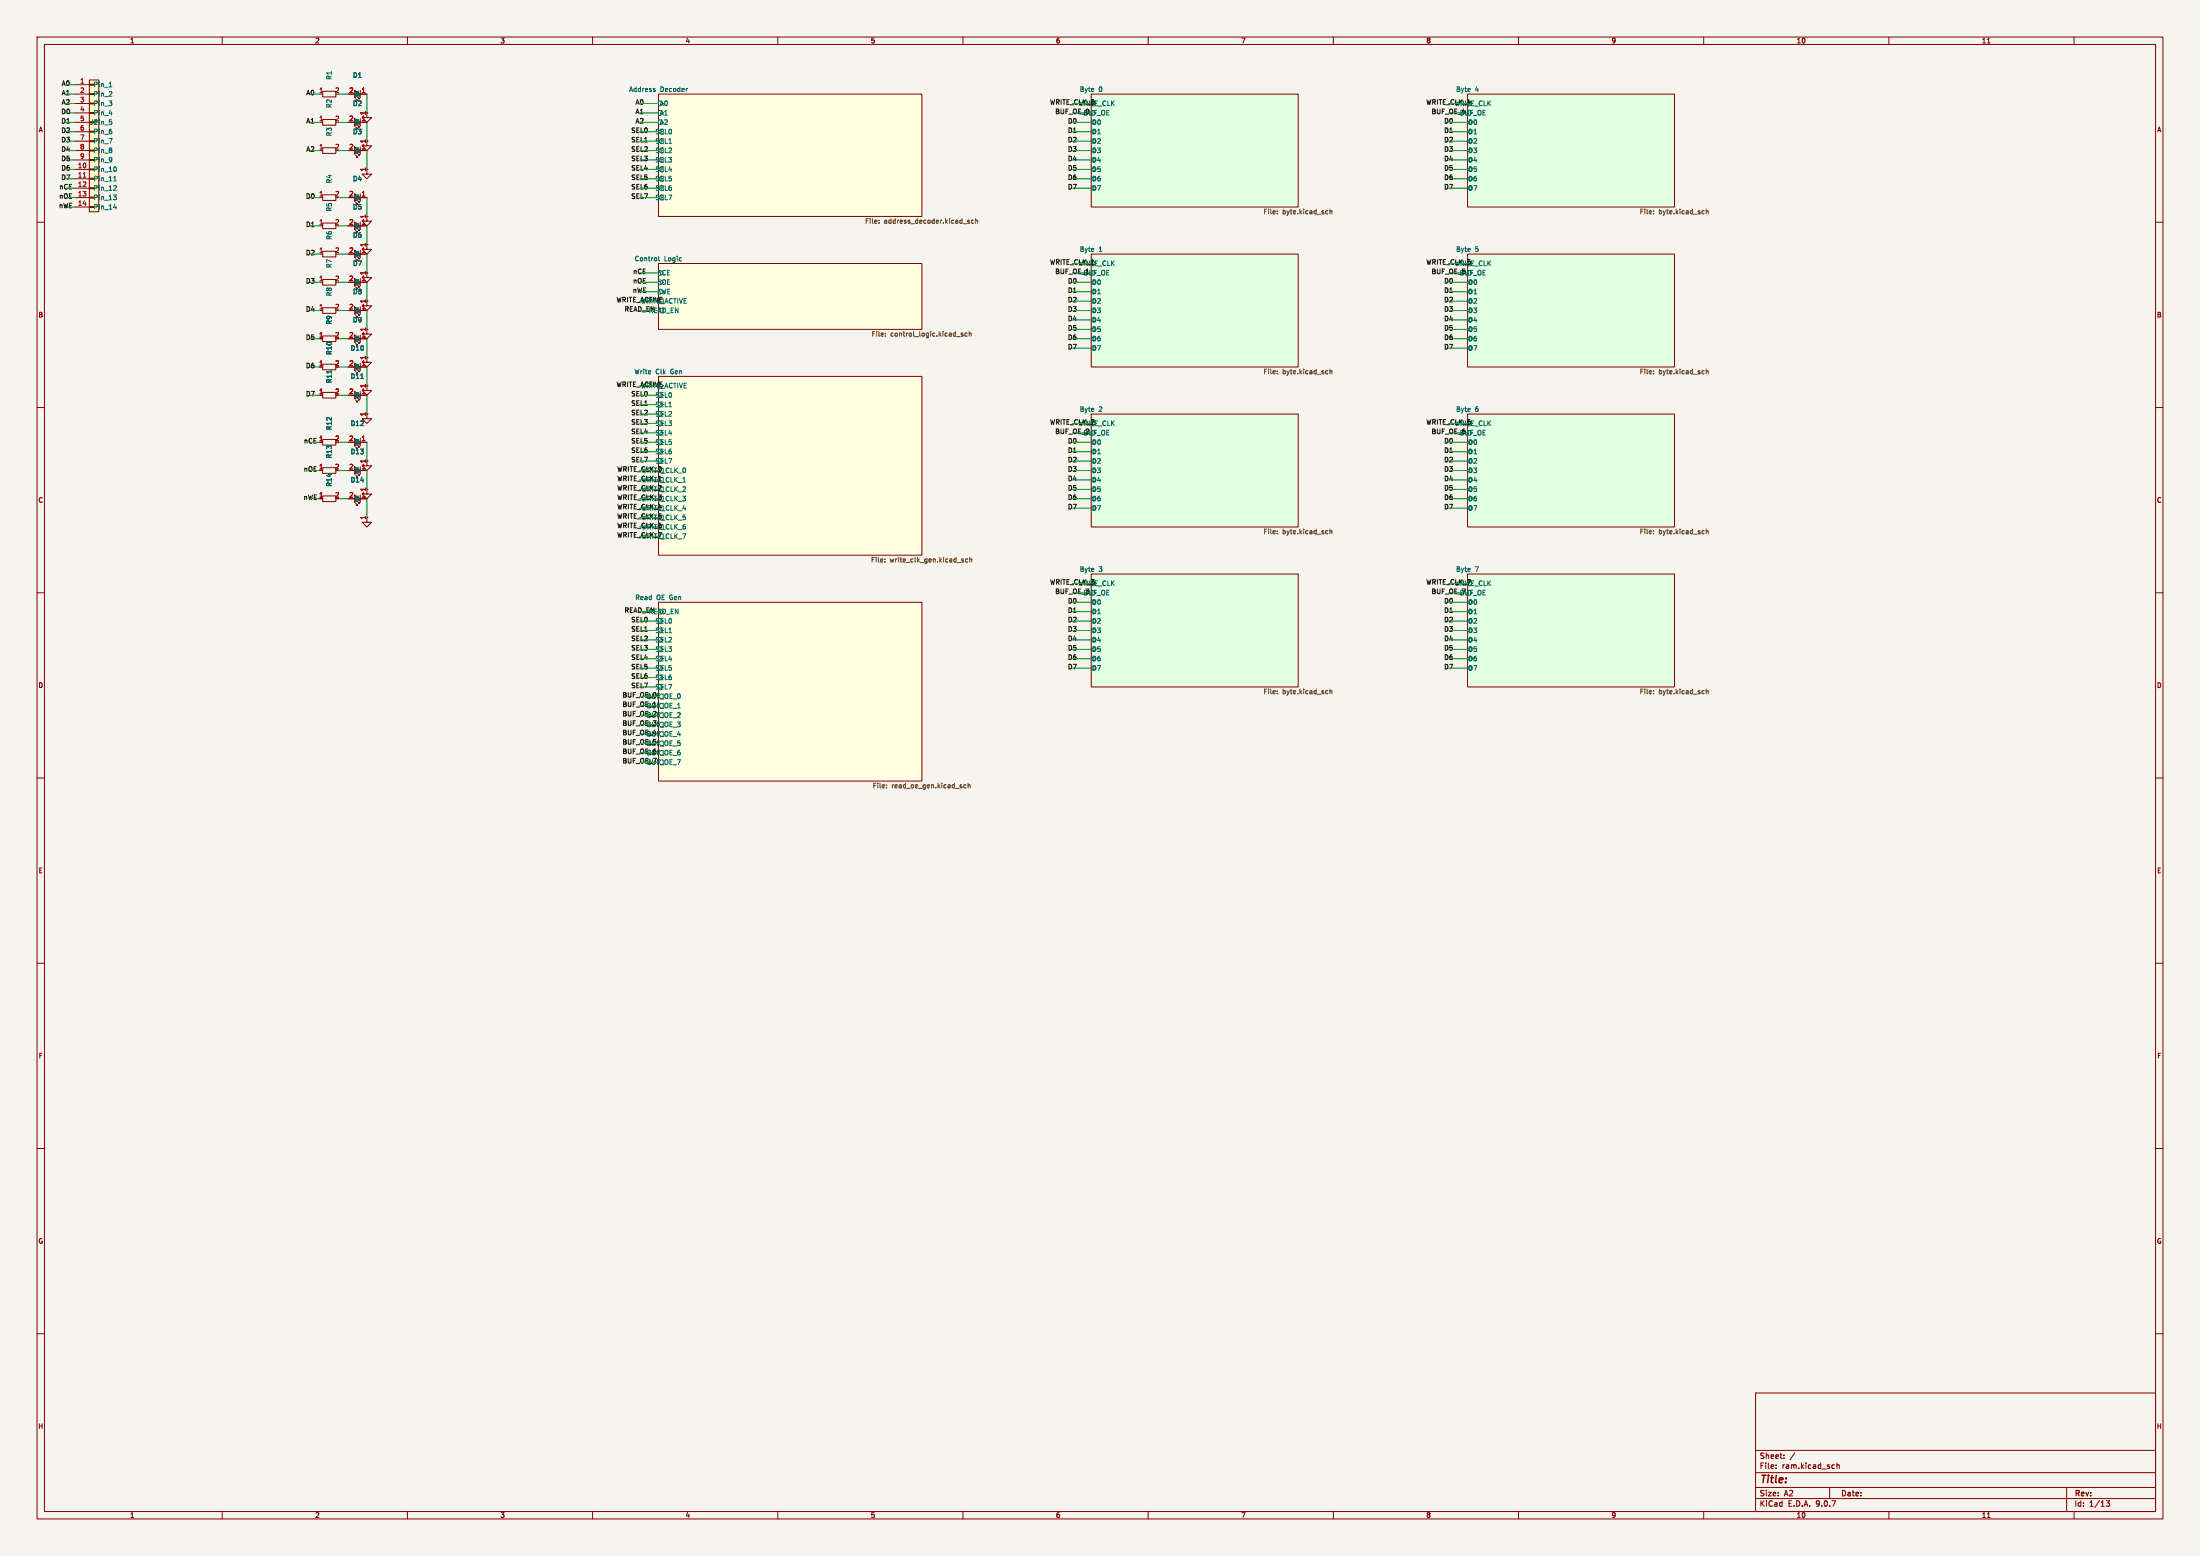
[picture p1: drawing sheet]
<svg xmlns="http://www.w3.org/2000/svg" width="594mm" height="420mm" viewBox="0 0 594 420" stroke-linecap="round" stroke-linejoin="round" font-family="sans-serif">
<path d="M0 0h594v420h-594z" fill="#f5f4ef" stroke="#f5f4ef" stroke-width=".27"/>
<g fill="none" stroke="#840000" stroke-width=".27">
<path d="M10 10h574v400h-574zM12 12h570v396h-570zM60 10v2M110 10v2M160 10v2M210 10v2M260 10v2M310 10v2M360 10v2M410 10v2M460 10v2M510 10v2"/>
<path d="M536.6 11.6h.7M560 10v2M177.8 25.4h71.1v33h-71.1zM294.6 25.4h55.9v30.5h-55.9zM396.2 25.4h55.9v30.5h-55.9zM10 60h2M177.8 71.1h71.1v17.8h-71.1zM294.6 68.6h55.9v30.5h-55.9zM396.2 68.6h55.9v30.5h-55.9zM582 60h2M94 91.4h1.8M96 92.7l.5 .5h-.2h.2v-.2"/>
<path d="M97.3 91.4h1.8M10 110h2M177.8 101.6h71.1v48.3h-71.1zM294.6 111.8h55.9v30.4h-55.9zM396.2 111.8h55.9v30.4h-55.9zM582 110h2M294.6 154.9h55.9v30.5h-55.9zM396.2 154.9h55.9v30.5h-55.9zM10 160h2M177.8 162.6h71.1v48.2h-71.1zM582 160h2M10 210h2"/>
<path d="M582 210h2M10 260h2M582 260h2M10 310h2M582 310h2M10 360h2M474 376h108v32h-108zM582 360h2M474 397.5h108M474 391.5h108M479.5 396.2v.2M479.5 395.4v.2"/>
<path d="M481.7 393.5v.2M481.7 392.7v.2M484.6 392.1l-1.3 1.9M494.9 395.4h.4M495.3 396.3l-.4 .1M496 395.5l.5-.1 .1 1M496 394.9v1.5M60 408v2M110 408v2M160 408v2M210 408v2M260 408v2"/>
<path d="M310 408v2M360 408v2M410 408v2M460 408v2M474 404.5h108M474 401.5h108M494 401.5v3M510 408v2M536.6 409.6h.7M558 401.5v6.5M560 408v2M568.7 405.1h.9l-.5 .5 .4 .2v.6l-.8 .1"/>
</g>
<g fill="#e1ffe1" stroke="#e1ffe1" stroke-width=".27">
<path d="M396.2 25.4h55.9v30.5h-55.9z"/>
<path d="M396.2 154.9h55.9v30.5h-55.9z"/>
<path d="M396.2 111.8h55.9v30.4h-55.9z"/>
<path d="M294.6 111.8h55.9v30.4h-55.9z"/>
<path d="M294.6 25.4h55.9v30.5h-55.9z"/>
<path d="M294.6 68.6h55.9v30.5h-55.9z"/>
<path d="M396.2 68.6h55.9v30.5h-55.9z"/>
<path d="M294.6 154.9h55.9v30.5h-55.9z"/>
</g>
<g fill="#ffffe1" stroke="#ffffe1" stroke-width=".27">
<path d="M177.8 162.6h71.1v48.2h-71.1z"/>
<path d="M177.8 71.1h71.1v17.8h-71.1z"/>
<path d="M177.8 101.6h71.1v48.3h-71.1z"/>
<path d="M177.8 25.4h71.1v33h-71.1z"/>
</g>
<g fill="none" stroke="#725600" stroke-width=".27">
<path d="M237.3 59.5v.1M261.7 59.5l-.4 .1 .4 .3v.3h-.4M262.9 59.5l-.4-.1-.2 .3 .1 .5h.5M263.4 59.5h.5l.1 .8M263.4 59v1.3M344.9 56.9v.2M344.9 57.6v.1M358.4 56.9h.1M358.5 57.7h-.1M359.1 57l.5-.1v.8M359.1 56.5v1.2M446.5 57.6v.1"/>
<path d="M446.5 56.9v.2M460 56.9h.1M460.1 57.7h-.1M460.7 56.5v1.2M460.7 57l.5-.1v.8M237.3 60.1v.2M239.1 90.6v.1M239.1 90v.1M258.3 90.9h1M259.5 90.1l.5 .4-.1 .2h-.4M259.5 90.1h.1M260 90l-.5 .1"/>
<path d="M261.1 90l-.3-.1-.3 .2 .2 .6h.4M261.7 90h.5v.7M261.7 89.5v1.2M359.1 99.6v1.3M460.7 99.6v1.3M344.9 100.1v.1M344.9 100.8v.1M358.4 100.1h.1M358.5 100.8l-.1 .1M359.1 100.2l.5-.1v.8M446.5 100.1v.1M446.5 100.8v.1"/>
<path d="M460 100.1h.1M460.1 100.8l-.1 .1M460.7 100.2l.5-.1v.8M238.9 151.6v.1M238.9 150.9v.1M259.8 151.3l.4 .2-.4 .2M259.8 150.9h.3M261.3 150.9h-.4l-.2 .2 .1 .5h.5M261.8 151l.5-.1 .1 .8M261.8 150.4v1.3M344.9 144v.1M344.9 143.3v.1"/>
<path d="M358.4 143.2l.1 .1M358.5 144l-.1 .1M359.1 143.4l.5-.1v.8M359.1 142.8v1.3M446.5 143.3v.1M446.5 144v.1M460 143.2l.1 .1M460.1 144l-.1 .1M460.7 142.8v1.3M460.7 143.4l.5-.1v.8M344.9 186.5v.1M344.9 187.1v.2"/>
<path d="M358.4 186.4l.1 .1M358.5 187.2l-.1 .1M359.1 186.5h.5v.8M359.1 186v1.3M446.5 186.5v.1M446.5 187.1v.2M460 186.4l.1 .1M460.1 187.2l-.1 .1M460.7 186v1.3M460.7 186.5h.5v.8M239.4 212.5v.2M239.4 211.9v.1"/>
<path d="M260.8 211.9l-.3-.1-.3 .3 .1 .5h.5M261.4 211.9h.5v.8M261.4 211.4v1.3"/>
</g>
<path d="M176.7 24.3l.2 .2-.2 .2M176.7 23.9h.2M185.5 23.9h.1M177.9 69.2v1l.2 .2" fill="none" stroke="#006464" stroke-width=".27"/>
<path d="M24.1 21.6h2.6v35.6h-2.6z" fill="#ffffc2"/>
<g fill="none" stroke="#840000" stroke-width=".27">
<path d="M20.3 22.9h3.8M20.3 25.4h3.8M20.3 27.9h3.8M20.3 30.5h3.8M20.3 33h3.8M20.3 35.6h3.8M20.3 38.1h3.8M24.1 21.6h2.6v35.6h-2.6zM24.1 22.7h1.3v.3h-1.3zM24.1 25.3h1.3v.2h-1.3zM24.1 27.8h1.3v.3h-1.3zM24.1 30.4h1.3v.2h-1.3z"/>
<path d="M24.1 35.4h1.3v.3h-1.3zM24.1 38h1.3v.2h-1.3zM87.1 39.9h3.6v1.5h-3.6zM87.1 24.6h3.6v1.6h-3.6zM87.1 32.3h3.6v1.5h-3.6zM94 25.4h1.8M94 33h1.8M96 26.7l.5 .5h-.2h.2v-.3M96 34.3l.5 .5h-.2h.2v-.3M97.3 25.4h1.8M97.3 33h1.8M99.1 38.1v1.3h1.2l-1.2 1.2-1.3-1.2h1.3"/>
<path d="M99.1 30.5v1.3h1.2l-1.2 1.2-1.3-1.2h1.3M20.3 40.6h3.8M20.3 43.2h3.8M20.3 45.7h3.8M20.3 48.3h3.8M20.3 50.8h3.8M20.3 53.3h3.8M20.3 55.9h3.8M24.1 40.5h1.3v.3h-1.3zM24.1 43.1h1.3v.2h-1.3zM24.1 45.6h1.3v.2h-1.3zM24.1 48.1h1.3v.3h-1.3z"/>
<path d="M24.1 50.7h1.3v.2h-1.3zM24.1 53.2h1.3v.3h-1.3zM24.1 55.8h1.3v.2h-1.3zM87.1 52.6h3.6v1.5h-3.6zM94 40.6h1.8M94 53.3h1.8M96 41.9l.5 .5h-.2h.2v-.2M96 54.6l.5 .5h-.2h.2v-.2M97.3 40.6h1.8M97.3 53.3h1.8M99.1 45.7v1.3h1.2l-1.2 1.3-1.3-1.3h1.3M99.1 58.4v1.3h1.2l-1.2 1.3-1.3-1.3h1.3"/>
<path d="M87.1 60.2h3.6v1.5h-3.6zM87.1 67.8h3.6v1.5h-3.6zM87.1 75.4h3.6v1.6h-3.6zM94 61h1.8M94 68.6h1.8M94 76.2h1.8M96 62.2l.5 .5h-.2h.2v-.2M96 69.9l.5 .5h-.2h.2v-.3M96 77.5l.5 .5h-.2h.2v-.3M97.3 61h1.8M97.3 68.6h1.8M97.3 76.2h1.8"/>
<path d="M99.1 73.7v1.2h1.2l-1.2 1.3-1.3-1.3h1.3M99.1 66v1.3h1.2l-1.2 1.3-1.3-1.3h1.3M87.1 83.1h3.6v1.5h-3.6zM87.1 90.7h3.6v1.5h-3.6zM87.1 98.3h3.6v1.5h-3.6zM94 83.8h1.8M94 99.1h1.8M94 91.4h1.8M96 85.1l.5 .5h-.2h.2v-.3M97.3 83.8h1.8M97.3 99.1h1.8M97.3 91.4h1.8"/>
<path d="M99.1 81.3v1.3h1.2l-1.2 1.2-1.3-1.2h1.3M99.1 88.9v1.3h1.2l-1.2 1.2-1.3-1.2h1.3M99.1 96.5v1.3h1.2l-1.2 1.3-1.3-1.3h1.3M87.1 105.9h3.6v1.5h-3.6zM87.1 118.6h3.6v1.5h-3.6zM94 106.7h1.8M94 119.4h1.8M96 108l.5 .5h-.2h.2v-.3M96 100.3l.5 .5h-.2h.2v-.2M97.3 106.7h1.8M97.3 119.4h1.8M99.1 104.1v1.3h1.2l-1.2 1.3-1.3-1.3h1.3"/>
<path d="M99.1 111.8v1.2h1.2l-1.2 1.3-1.3-1.3h1.3M87.1 126.2h3.6v1.6h-3.6zM87.1 133.9h3.6v1.5h-3.6zM94 127h1.8M94 134.6h1.8M96 120.7l.5 .5h-.2h.2v-.3M96 128.3l.5 .5h-.2h.2v-.3M96 135.9l.5 .5h-.2h.2v-.3M97.3 127h1.8M97.3 134.6h1.8M99.1 124.5v1.2h1.2l-1.2 1.3-1.3-1.3h1.3M99.1 132.1v1.3h1.2l-1.2 1.2-1.3-1.2h1.3"/>
<path d="M99.1 139.7v1.3h1.2l-1.2 1.2-1.3-1.2h1.3"/>
</g>
<g fill="none" stroke="#006464" stroke-width=".27">
<path d="M29.4 26h.8M29.4 37.4h.9l-.6 1.3M29.5 23.4h.7M29.5 30.6h.8M30.1 24.8v.5M30.6 52.6h.8l-.4 .5M30.7 48.8h.7M30.7 56h.8M30.8 47.9l.3-.3v1.2M31.1 45a.79 .79 0 0 1 0 1.3M31.2 50.1l.2 .3v.3l-.8 .7h.8M31.2 53.1l.2 .3-.2 .5"/>
<path d="M31.3 55.6v.9M89.5 100v.7M97.4 102.2h.7"/>
</g>
<path d="M22.5 47.8h.7" fill="none" stroke="#a90000" stroke-width=".27"/>
<g fill="none" stroke="#009600" stroke-width=".27">
<path d="M17.8 30.5h2.5M17.8 33h2.5M17.8 35.6h2.5M17.8 38.1h2.5M17.8 25.4h2.5M17.8 22.9h2.5M17.8 27.9h2.5M83.8 33h2.6M83.8 25.4h2.6M91.4 33h2.6M91.4 25.4h2.6M99.1 25.4v5.1"/>
<path d="M99.1 33v5.1M172.7 30.5h5.1M172.7 33h5.1M172.7 35.6h5.1M172.7 38.1h5.1M172.7 27.9h5.1M289.6 30.5h5M289.6 33h5M289.6 35.6h5M289.6 38.1h5M289.6 27.9h5M391.2 30.5h5"/>
<path d="M391.2 33h5M391.2 35.6h5M391.2 38.1h5M391.2 27.9h5M17.8 40.6h2.5M17.8 48.3h2.5M17.8 50.8h2.5M17.8 53.3h2.5M17.8 55.9h2.5M17.8 43.2h2.5M17.8 45.7h2.5M83.8 40.6h2.6"/>
<path d="M83.8 53.3h2.6M91.4 40.6h2.6M91.4 53.3h2.6M99.1 40.6v5.1M99.1 53.3v5.1M172.7 40.6h5.1M172.7 48.3h5.1M172.7 50.8h5.1M172.7 53.3h5.1M172.7 43.2h5.1M172.7 45.7h5.1M289.6 40.6h5"/>
<path d="M289.6 48.3h5M289.6 50.8h5M289.6 43.2h5M289.6 45.7h5M391.2 40.6h5M391.2 48.3h5M391.2 50.8h5M391.2 43.2h5M391.2 45.7h5M83.8 76.2h2.6M83.8 61h2.6M83.8 68.6h2.6"/>
<path d="M91.4 76.2h2.6M91.4 61h2.6M91.4 68.6h2.6M99.1 61v5M99.1 68.6v5.1M99.1 76.2v5.1M172.7 76.2h5.1M172.7 73.7h5.1M172.7 78.7h5.1M289.6 76.2h5M289.6 73.7h5M289.6 78.7h5"/>
<path d="M289.6 71.1h5M391.2 76.2h5M391.2 73.7h5M391.2 78.7h5M391.2 71.1h5M83.8 99.1h2.6M83.8 91.4h2.6M83.8 83.8h2.6M91.4 99.1h2.6M91.4 91.4h2.6M91.4 83.8h2.6M99.1 83.8v5.1"/>
<path d="M99.1 91.4v5.1M99.1 99.1v5M172.7 83.8h5.1M172.7 81.3h5.1M289.6 91.4h5M289.6 83.8h5M289.6 81.3h5M289.6 86.4h5M289.6 88.9h5M289.6 94h5M391.2 91.4h5M391.2 83.8h5"/>
<path d="M391.2 81.3h5M391.2 86.4h5M391.2 88.9h5M391.2 94h5M83.8 106.7h2.6M83.8 119.4h2.6M91.4 106.7h2.6M91.4 119.4h2.6M99.1 106.7v5.1M99.1 119.4v5.1M172.7 106.7h5.1M172.7 119.4h5.1"/>
<path d="M172.7 104.1h5.1M172.7 109.2h5.1M172.7 116.8h5.1M172.7 111.8h5.1M172.7 114.3h5.1M289.6 119.4h5M289.6 116.8h5M289.6 114.3h5M391.2 119.4h5M391.2 116.8h5M391.2 114.3h5M83.8 127h2.6"/>
<path d="M83.8 134.6h2.6M91.4 127h2.6M91.4 134.6h2.6M99.1 127v5.1M99.1 134.6v5.1M172.7 127h5.1M172.7 134.6h5.1M172.7 121.9h5.1M172.7 132.1h5.1M172.7 137.2h5.1M172.7 139.7h5.1M172.7 124.5h5.1"/>
<path d="M172.7 129.5h5.1M289.6 127h5M289.6 134.6h5M289.6 121.9h5M289.6 132.1h5M289.6 137.2h5M289.6 124.5h5M289.6 129.5h5M391.2 127h5M391.2 134.6h5M391.2 121.9h5M391.2 132.1h5"/>
<path d="M391.2 137.2h5M391.2 124.5h5M391.2 129.5h5M172.7 142.2h5.1M172.7 144.8h5.1M289.6 157.5h5M391.2 157.5h5M172.7 177.8h5.1M172.7 165.1h5.1M172.7 170.2h5.1M172.7 172.7h5.1M172.7 175.3h5.1"/>
<path d="M172.7 167.6h5.1M289.6 160h5M289.6 177.8h5M289.6 165.1h5M289.6 170.2h5M289.6 172.7h5M289.6 175.3h5M289.6 167.6h5M289.6 162.6h5M391.2 160h5M391.2 177.8h5M391.2 165.1h5"/>
<path d="M391.2 170.2h5M391.2 172.7h5M391.2 175.3h5M391.2 167.6h5M391.2 162.6h5M172.7 180.3h5.1M172.7 182.9h5.1M172.7 190.5h5.1M172.7 193h5.1M172.7 195.6h5.1M172.7 198.1h5.1M172.7 185.4h5.1"/>
<path d="M172.7 188h5.1M289.6 180.3h5M391.2 180.3h5M172.7 200.7h5.1M172.7 203.2h5.1M172.7 205.7h5.1"/>
</g>
<text font-size="2.8" fill="#840000" x="475" y="400.9">Title:</text>
<g font-size="2.1" fill="#840000">
<text x="475" y="394">Sheet:</text>
<text x="475" y="396.7">File:</text>
<text x="481.1" y="396.7">ram.kicad_sch</text>
<text x="475" y="406.9">KiCad</text>
<text x="475" y="404.1">Size:</text>
<text x="481.7" y="404.1">A2</text>
<text x="482.7" y="406.9">E.D.A.</text>
<text x="490.3" y="406.9">9.0.7</text>
<text x="497" y="404.1">Date:</text>
<text x="560" y="404.3">Rev:</text>
<text x="560" y="406.9">Id:</text>
<text x="564.1" y="406.9">1/13</text>
</g>
<g font-size="1.8" fill="#840000">
<text x="35" y="11.9">1</text>
<text x="85" y="11.9">2</text>
<text x="135" y="11.9">3</text>
<text x="185" y="11.9">4</text>
<text x="235" y="11.9">5</text>
<text x="285" y="11.9">6</text>
<text x="335" y="11.9">7</text>
<text x="385" y="11.9">8</text>
<text x="435" y="11.9">9</text>
<text x="485" y="11.9">10</text>
<text x="535" y="11.9">11</text>
<text x="10.3" y="35.9">A</text>
<text x="582.3" y="35.9">A</text>
<text x="10.3" y="85.9">B</text>
<text x="582.3" y="85.9">B</text>
<text x="10.3" y="135.9">C</text>
<text x="582.3" y="135.9">C</text>
<text x="10.3" y="185.9">D</text>
<text x="582.3" y="185.9">D</text>
<text x="10.3" y="235.9">E</text>
<text x="582.3" y="235.9">E</text>
<text x="10.3" y="285.9">F</text>
<text x="582.3" y="285.9">F</text>
<text x="10.3" y="335.9">G</text>
<text x="582.3" y="335.9">G</text>
<text x="10.2" y="385.9">H</text>
<text x="582.2" y="385.9">H</text>
<text x="35" y="409.9">1</text>
<text x="85" y="409.9">2</text>
<text x="135" y="409.9">3</text>
<text x="185" y="409.9">4</text>
<text x="235" y="409.9">5</text>
<text x="285" y="409.9">6</text>
<text x="335" y="409.9">7</text>
<text x="385" y="409.9">8</text>
<text x="435" y="409.9">9</text>
<text x="485" y="409.9">10</text>
<text x="535" y="409.9">11</text>
</g>
<g font-size="1.8" fill="#0f0f0f">
<text x="16.5" y="23.4">A0</text>
<text x="16.5" y="28.5">A2</text>
<text x="16.5" y="25.9">A1</text>
<text x="82.6" y="25.9">A0</text>
<text x="171.5" y="28.5">A0</text>
<text x="283.4" y="28.5">WRITE_CLK_0</text>
<text x="291" y="28.8">WRITE_CLK</text>
<text x="385" y="28.5">WRITE_CLK_4</text>
<text x="392.6" y="28.8">WRITE_CLK</text>
<text x="16.4" y="31">D0</text>
<text x="16.4" y="33.5">D1</text>
<text x="82.6" y="33.5">A1</text>
<text x="171.5" y="33.5">A2</text>
<text x="171.5" y="31">A1</text>
<text x="284.8" y="31">BUF_OE_0</text>
<text x="288.2" y="33.5">D0</text>
<text x="292.4" y="31.3">BUF_OE</text>
<text x="386.4" y="31">BUF_OE_4</text>
<text x="389.8" y="33.5">D0</text>
<text x="394" y="31.3">BUF_OE</text>
<text x="16.4" y="36.1">D2</text>
<text x="16.4" y="38.6">D3</text>
<text x="16.4" y="41.2">D4</text>
<text x="82.6" y="41.2">A2</text>
<text x="170.3" y="36.1">SEL0</text>
<text x="170.3" y="38.6">SEL1</text>
<text x="170.3" y="41.2">SEL2</text>
<text x="288.2" y="36.1">D1</text>
<text x="288.2" y="38.6">D2</text>
<text x="288.2" y="41.2">D3</text>
<text x="389.8" y="36.1">D1</text>
<text x="389.8" y="38.6">D2</text>
<text x="389.8" y="41.2">D3</text>
<text x="16.4" y="43.7">D5</text>
<text x="16.4" y="46.2">D6</text>
<text x="170.3" y="43.7">SEL3</text>
<text x="170.3" y="46.2">SEL4</text>
<text x="288.2" y="43.7">D4</text>
<text x="288.2" y="46.2">D5</text>
<text x="389.8" y="43.7">D4</text>
<text x="389.8" y="46.2">D5</text>
<text x="15.9" y="53.9">nOE</text>
<text x="15.9" y="51.3">nCE</text>
<text x="16.4" y="48.8">D7</text>
<text x="82.5" y="53.9">D0</text>
<text x="170.3" y="48.8">SEL5</text>
<text x="170.3" y="51.3">SEL6</text>
<text x="170.3" y="53.9">SEL7</text>
<text x="288.2" y="48.8">D6</text>
<text x="288.2" y="51.3">D7</text>
<text x="389.8" y="48.8">D6</text>
<text x="389.8" y="51.3">D7</text>
<text x="15.8" y="56.4">nWE</text>
<text x="82.5" y="61.5">D1</text>
<text x="82.5" y="69.1">D2</text>
<text x="283.4" y="71.6">WRITE_CLK_1</text>
<text x="291" y="72">WRITE_CLK</text>
<text x="385" y="71.6">WRITE_CLK_5</text>
<text x="392.6" y="72">WRITE_CLK</text>
<text x="82.5" y="76.7">D3</text>
<text x="170.8" y="76.7">nOE</text>
<text x="170.8" y="74.2">nCE</text>
<text x="284.8" y="74.2">BUF_OE_1</text>
<text x="288.2" y="76.7">D0</text>
<text x="292.4" y="74.5">BUF_OE</text>
<text x="386.4" y="74.2">BUF_OE_5</text>
<text x="389.8" y="76.7">D0</text>
<text x="394" y="74.5">BUF_OE</text>
<text x="166.3" y="81.8">WRITE_ACTIVE</text>
<text x="170.7" y="79.3">nWE</text>
<text x="288.2" y="79.3">D1</text>
<text x="288.2" y="81.8">D2</text>
<text x="389.8" y="79.3">D1</text>
<text x="389.8" y="81.8">D2</text>
<text x="82.5" y="84.3">D4</text>
<text x="168.5" y="84.3">READ_EN</text>
<text x="175" y="84.7">READ_EN</text>
<text x="288.2" y="84.3">D3</text>
<text x="288.2" y="86.9">D4</text>
<text x="288.2" y="89.4">D5</text>
<text x="389.8" y="84.3">D3</text>
<text x="389.8" y="86.9">D4</text>
<text x="389.8" y="89.4">D5</text>
<text x="82.5" y="92">D5</text>
<text x="288.2" y="94.5">D7</text>
<text x="288.2" y="92">D6</text>
<text x="389.8" y="92">D6</text>
<text x="389.8" y="94.5">D7</text>
<text x="82.5" y="99.6">D6</text>
<text x="82.5" y="107.2">D7</text>
<text x="166.3" y="104.7">WRITE_ACTIVE</text>
<text x="170.3" y="107.2">SEL0</text>
<text x="170.3" y="109.7">SEL1</text>
<text x="170.3" y="112.3">SEL2</text>
<text x="81.9" y="119.9">nCE</text>
<text x="170.3" y="117.4">SEL4</text>
<text x="170.3" y="119.9">SEL5</text>
<text x="170.3" y="114.8">SEL3</text>
<text x="283.4" y="114.8">WRITE_CLK_2</text>
<text x="284.8" y="117.4">BUF_OE_2</text>
<text x="288.2" y="119.9">D0</text>
<text x="291" y="115.2">WRITE_CLK</text>
<text x="292.4" y="117.7">BUF_OE</text>
<text x="385" y="114.8">WRITE_CLK_6</text>
<text x="386.4" y="117.4">BUF_OE_6</text>
<text x="389.8" y="119.9">D0</text>
<text x="392.6" y="115.2">WRITE_CLK</text>
<text x="394" y="117.7">BUF_OE</text>
<text x="170.3" y="122.4">SEL6</text>
<text x="170.3" y="125">SEL7</text>
<text x="176.9" y="125.3">SEL7</text>
<text x="288.2" y="122.4">D1</text>
<text x="288.2" y="125">D2</text>
<text x="389.8" y="122.4">D1</text>
<text x="389.8" y="125">D2</text>
<text x="81.9" y="127.5">nOE</text>
<text x="166.5" y="127.5">WRITE_CLK_0</text>
<text x="166.5" y="130.1">WRITE_CLK_1</text>
<text x="173.1" y="130.4">WRITE_CLK_1</text>
<text x="288.2" y="127.5">D3</text>
<text x="288.2" y="130.1">D4</text>
<text x="389.8" y="127.5">D3</text>
<text x="389.8" y="130.1">D4</text>
<text x="81.8" y="135.1">nWE</text>
<text x="166.5" y="132.6">WRITE_CLK_2</text>
<text x="166.5" y="135.1">WRITE_CLK_3</text>
<text x="166.5" y="137.7">WRITE_CLK_4</text>
<text x="173.1" y="132.9">WRITE_CLK_2</text>
<text x="173.1" y="135.5">WRITE_CLK_3</text>
<text x="288.2" y="135.1">D6</text>
<text x="288.2" y="137.7">D7</text>
<text x="288.2" y="132.6">D5</text>
<text x="389.8" y="132.6">D5</text>
<text x="389.8" y="135.1">D6</text>
<text x="389.8" y="137.7">D7</text>
<text x="166.5" y="140.2">WRITE_CLK_5</text>
<text x="166.5" y="142.8">WRITE_CLK_6</text>
<text x="173.1" y="140.6">WRITE_CLK_5</text>
<text x="173.1" y="143.1">WRITE_CLK_6</text>
<text x="166.5" y="145.3">WRITE_CLK_7</text>
<text x="283.4" y="158">WRITE_CLK_3</text>
<text x="284.8" y="160.5">BUF_OE_3</text>
<text x="291" y="158.3">WRITE_CLK</text>
<text x="292.4" y="160.9">BUF_OE</text>
<text x="385" y="158">WRITE_CLK_7</text>
<text x="386.4" y="160.5">BUF_OE_7</text>
<text x="392.6" y="158.3">WRITE_CLK</text>
<text x="394" y="160.9">BUF_OE</text>
<text x="168.5" y="165.6">READ_EN</text>
<text x="288.2" y="163.1">D0</text>
<text x="288.2" y="165.6">D1</text>
<text x="389.8" y="163.1">D0</text>
<text x="389.8" y="165.6">D1</text>
<text x="170.3" y="170.7">SEL1</text>
<text x="170.3" y="173.2">SEL2</text>
<text x="170.3" y="168.2">SEL0</text>
<text x="288.2" y="168.2">D2</text>
<text x="288.2" y="170.7">D3</text>
<text x="288.2" y="173.2">D4</text>
<text x="389.8" y="168.2">D2</text>
<text x="389.8" y="170.7">D3</text>
<text x="389.8" y="173.2">D4</text>
<text x="170.3" y="175.8">SEL3</text>
<text x="170.3" y="178.3">SEL4</text>
<text x="288.2" y="178.3">D6</text>
<text x="288.2" y="175.8">D5</text>
<text x="389.8" y="175.8">D5</text>
<text x="389.8" y="178.3">D6</text>
<text x="170.3" y="180.9">SEL5</text>
<text x="170.3" y="183.4">SEL6</text>
<text x="170.3" y="185.9">SEL7</text>
<text x="288.2" y="180.9">D7</text>
<text x="389.8" y="180.9">D7</text>
<text x="168" y="188.5">BUF_OE_0</text>
<text x="168" y="191">BUF_OE_1</text>
<text x="174.5" y="191.4">BUF_OE_1</text>
<text x="176.9" y="186.3">SEL7</text>
<text x="168" y="193.6">BUF_OE_2</text>
<text x="168" y="196.1">BUF_OE_3</text>
<text x="174.5" y="193.9">BUF_OE_2</text>
<text x="174.5" y="196.4">BUF_OE_3</text>
<text x="168" y="198.6">BUF_OE_4</text>
<text x="168" y="201.2">BUF_OE_5</text>
<text x="168" y="203.7">BUF_OE_6</text>
<text x="174.5" y="201.5">BUF_OE_5</text>
<text x="168" y="206.3">BUF_OE_7</text>
<text x="174.5" y="204.1">BUF_OE_6</text>
</g>
<g font-size="1.8" fill="#a90000">
<text x="21.5" y="22.6">1</text>
<text x="21.5" y="25.1">2</text>
<text x="21.5" y="27.7">3</text>
<text x="86" y="25.1">1</text>
<text x="90.4" y="25.1">2</text>
<text x="94.2" y="25.1">2</text>
<text x="97.5" y="25.1">1</text>
<text x="21.5" y="30.2">4</text>
<text x="21.5" y="32.8">5</text>
<text x="21.5" y="35.3">6</text>
<text x="86" y="32.8">1</text>
<text x="90.4" y="32.8">2</text>
<text x="94.2" y="32.8">2</text>
<text x="97.5" y="32.8">1</text>
<text x="98.8" y="31.2" transform="rotate(-90 98.8 31.2)">1</text>
<text x="21.5" y="37.8">7</text>
<text x="21.5" y="40.4">8</text>
<text x="86" y="40.4">1</text>
<text x="90.4" y="40.4">2</text>
<text x="94.2" y="40.4">2</text>
<text x="97.5" y="40.4">1</text>
<text x="98.8" y="38.8" transform="rotate(-90 98.8 38.8)">1</text>
<text x="20.9" y="45.5">10</text>
<text x="21.5" y="42.9">9</text>
<text x="98.8" y="46.4" transform="rotate(-90 98.8 46.4)">1</text>
<text x="20.9" y="48">11</text>
<text x="20.9" y="50.5">12</text>
<text x="20.9" y="53.1">13</text>
<text x="86" y="53.1">1</text>
<text x="90.4" y="53.1">2</text>
<text x="94.2" y="53.1">2</text>
<text x="97.5" y="53.1">1</text>
<text x="20.9" y="55.6">14</text>
<text x="98.8" y="59.1" transform="rotate(-90 98.8 59.1)">1</text>
<text x="86" y="60.7">1</text>
<text x="90.4" y="60.7">2</text>
<text x="94.2" y="60.7">2</text>
<text x="97.5" y="60.7">1</text>
<text x="86" y="68.3">1</text>
<text x="90.4" y="68.3">2</text>
<text x="94.2" y="68.3">2</text>
<text x="97.5" y="68.3">1</text>
<text x="98.8" y="66.7" transform="rotate(-90 98.8 66.7)">1</text>
<text x="86" y="75.9">1</text>
<text x="90.4" y="75.9">2</text>
<text x="94.2" y="75.9">2</text>
<text x="97.5" y="75.9">1</text>
<text x="98.8" y="74.4" transform="rotate(-90 98.8 74.4)">1</text>
<text x="86" y="83.6">1</text>
<text x="90.4" y="83.6">2</text>
<text x="94.2" y="83.6">2</text>
<text x="97.5" y="83.6">1</text>
<text x="98.8" y="82" transform="rotate(-90 98.8 82)">1</text>
<text x="98.8" y="89.6" transform="rotate(-90 98.8 89.6)">1</text>
<text x="86" y="91.2">1</text>
<text x="90.4" y="91.2">2</text>
<text x="94.2" y="91.2">2</text>
<text x="97.5" y="91.2">1</text>
<text x="86" y="98.8">1</text>
<text x="90.4" y="98.8">2</text>
<text x="94.2" y="98.8">2</text>
<text x="97.5" y="98.8">1</text>
<text x="98.8" y="97.2" transform="rotate(-90 98.8 97.2)">1</text>
<text x="86" y="106.4">1</text>
<text x="90.4" y="106.4">2</text>
<text x="94.2" y="106.4">2</text>
<text x="97.5" y="106.4">1</text>
<text x="98.8" y="104.8" transform="rotate(-90 98.8 104.8)">1</text>
<text x="98.8" y="112.5" transform="rotate(-90 98.8 112.5)">1</text>
<text x="86" y="119.1">1</text>
<text x="90.4" y="119.1">2</text>
<text x="94.2" y="119.1">2</text>
<text x="97.5" y="119.1">1</text>
<text x="98.8" y="125.2" transform="rotate(-90 98.8 125.2)">1</text>
<text x="86" y="126.7">1</text>
<text x="90.4" y="126.7">2</text>
<text x="94.2" y="126.7">2</text>
<text x="97.5" y="126.7">1</text>
<text x="86" y="134.4">1</text>
<text x="90.4" y="134.4">2</text>
<text x="94.2" y="134.4">2</text>
<text x="97.5" y="134.4">1</text>
<text x="98.8" y="132.8" transform="rotate(-90 98.8 132.8)">1</text>
<text x="98.8" y="140.4" transform="rotate(-90 98.8 140.4)">1</text>
</g>
<g font-size="1.8" fill="#006464">
<text x="25.1" y="23.7">Pin_1</text>
<text x="89.8" y="21.7" transform="rotate(-90 89.8 21.7)">R1</text>
<text x="95.2" y="21.2">D1</text>
<text x="25.1" y="26.3">Pin_2</text>
<text x="25.1" y="28.8">Pin_3</text>
<text x="89.8" y="29.3" transform="rotate(-90 89.8 29.3)">R2</text>
<text x="95.2" y="28.8">D2</text>
<text x="95.6" y="26.3">KA</text>
<text x="169.7" y="25">Address</text>
<text x="178" y="28.8">A0</text>
<text x="178.2" y="25">Decoder</text>
<text x="291.4" y="25">Byte</text>
<text x="296.6" y="25">0</text>
<text x="393" y="25">Byte</text>
<text x="398.2" y="25">4</text>
<text x="24.2" y="33.9">J1</text>
<text x="25.1" y="31.3">Pin_4</text>
<text x="25.1" y="33.9">Pin_5</text>
<text x="95.6" y="33.9">KA</text>
<text x="178" y="31.3">A1</text>
<text x="178" y="33.9">A2</text>
<text x="294.8" y="33.9">D0</text>
<text x="396.4" y="33.9">D0</text>
<text x="25.1" y="36.4">Pin_6</text>
<text x="25.1" y="39">Pin_7</text>
<text x="25.1" y="41.5">Pin_8</text>
<text x="89.8" y="36.9" transform="rotate(-90 89.8 36.9)">R3</text>
<text x="95.2" y="36.4">D3</text>
<text x="95.6" y="41.5">KA</text>
<text x="176.9" y="36.4">SEL0</text>
<text x="176.9" y="39">SEL1</text>
<text x="176.9" y="41.5">SEL2</text>
<text x="294.8" y="36.4">D1</text>
<text x="294.8" y="39">D2</text>
<text x="294.8" y="41.5">D3</text>
<text x="396.4" y="36.4">D1</text>
<text x="396.4" y="39">D2</text>
<text x="396.4" y="41.5">D3</text>
<text x="25.1" y="44">Pin_9</text>
<text x="25.1" y="46.6">Pin_10</text>
<text x="176.9" y="44">SEL3</text>
<text x="176.9" y="46.6">SEL4</text>
<text x="294.8" y="44">D4</text>
<text x="294.8" y="46.6">D5</text>
<text x="396.4" y="44">D4</text>
<text x="396.4" y="46.6">D5</text>
<text x="25.1" y="49.1">Pin_11</text>
<text x="25.1" y="51.7">Pin_12</text>
<text x="89.8" y="49.6" transform="rotate(-90 89.8 49.6)">R4</text>
<text x="95.2" y="49.1">D4</text>
<text x="176.9" y="49.1">SEL5</text>
<text x="176.9" y="51.7">SEL6</text>
<text x="294.8" y="49.1">D6</text>
<text x="294.8" y="51.7">D7</text>
<text x="396.4" y="49.1">D6</text>
<text x="396.4" y="51.7">D7</text>
<text x="25.1" y="54.2">Pin_13</text>
<text x="25.1" y="56.7">Pin_14</text>
<text x="89.8" y="57.2" transform="rotate(-90 89.8 57.2)">R5</text>
<text x="95.2" y="56.7">D5</text>
<text x="95.6" y="54.2">KA</text>
<text x="176.9" y="54.2">SEL7</text>
<text x="89.8" y="64.8" transform="rotate(-90 89.8 64.8)">R6</text>
<text x="95.2" y="64.4">D6</text>
<text x="95.6" y="61.8">KA</text>
<text x="95.2" y="72">D7</text>
<text x="95.6" y="69.4">KA</text>
<text x="171.3" y="70.7">Control</text>
<text x="179.3" y="70.7">Logic</text>
<text x="291.4" y="68.2">Byte</text>
<text x="296.6" y="68.2">1</text>
<text x="393" y="68.2">Byte</text>
<text x="398.2" y="68.2">5</text>
<text x="89.8" y="72.5" transform="rotate(-90 89.8 72.5)">R7</text>
<text x="95.6" y="77.1">KA</text>
<text x="177.3" y="77.1">nOE</text>
<text x="177.4" y="74.5">nCE</text>
<text x="294.8" y="77.1">D0</text>
<text x="396.4" y="77.1">D0</text>
<text x="89.8" y="80.1" transform="rotate(-90 89.8 80.1)">R8</text>
<text x="95.2" y="79.6">D8</text>
<text x="172.9" y="82.1">WRITE_ACTIVE</text>
<text x="177.3" y="79.6">nWE</text>
<text x="294.8" y="79.6">D1</text>
<text x="294.8" y="82.1">D2</text>
<text x="396.4" y="79.6">D1</text>
<text x="396.4" y="82.1">D2</text>
<text x="89.8" y="87.7" transform="rotate(-90 89.8 87.7)">R9</text>
<text x="95.2" y="87.2">D9</text>
<text x="95.6" y="84.7">KA</text>
<text x="294.8" y="84.7">D3</text>
<text x="294.8" y="87.2">D4</text>
<text x="294.8" y="89.8">D5</text>
<text x="396.4" y="84.7">D3</text>
<text x="396.4" y="87.2">D4</text>
<text x="396.4" y="89.8">D5</text>
<text x="89.8" y="95.9" transform="rotate(-90 89.8 95.9)">R10</text>
<text x="94.6" y="94.8">D10</text>
<text x="95.6" y="92.3">KA</text>
<text x="294.8" y="92.3">D6</text>
<text x="294.8" y="94.8">D7</text>
<text x="396.4" y="92.3">D6</text>
<text x="396.4" y="94.8">D7</text>
<text x="95.6" y="99.9">KA</text>
<text x="171.2" y="101.2">Write</text>
<text x="177" y="101.2">Clk</text>
<text x="181.1" y="101.2">Gen</text>
<text x="89.8" y="103.5" transform="rotate(-90 89.8 103.5)">R11</text>
<text x="94.6" y="102.5">D11</text>
<text x="95.6" y="107.5">KA</text>
<text x="172.9" y="105">WRITE_ACTIVE</text>
<text x="176.9" y="107.5">SEL0</text>
<text x="176.9" y="110.1">SEL1</text>
<text x="176.9" y="112.6">SEL2</text>
<text x="291.4" y="111.4">Byte</text>
<text x="296.6" y="111.4">2</text>
<text x="393" y="111.4">Byte</text>
<text x="398.2" y="111.4">6</text>
<text x="89.8" y="116.2" transform="rotate(-90 89.8 116.2)">R12</text>
<text x="94.6" y="115.2">D12</text>
<text x="176.9" y="115.2">SEL3</text>
<text x="176.9" y="117.7">SEL4</text>
<text x="89.8" y="123.9" transform="rotate(-90 89.8 123.9)">R13</text>
<text x="94.6" y="122.8">D13</text>
<text x="95.6" y="120.2">KA</text>
<text x="176.9" y="120.2">SEL5</text>
<text x="176.9" y="122.8">SEL6</text>
<text x="294.8" y="120.2">D0</text>
<text x="294.8" y="122.8">D1</text>
<text x="294.8" y="125.3">D2</text>
<text x="396.4" y="120.2">D0</text>
<text x="396.4" y="122.8">D1</text>
<text x="396.4" y="125.3">D2</text>
<text x="89.8" y="131.5" transform="rotate(-90 89.8 131.5)">R14</text>
<text x="94.6" y="130.4">D14</text>
<text x="95.6" y="127.9">KA</text>
<text x="173.1" y="127.9">WRITE_CLK_0</text>
<text x="294.8" y="127.9">D3</text>
<text x="294.8" y="130.4">D4</text>
<text x="396.4" y="127.9">D3</text>
<text x="396.4" y="130.4">D4</text>
<text x="95.6" y="135.5">KA</text>
<text x="294.8" y="132.9">D5</text>
<text x="294.8" y="135.5">D6</text>
<text x="396.4" y="132.9">D5</text>
<text x="396.4" y="135.5">D6</text>
<text x="173.1" y="138">WRITE_CLK_4</text>
<text x="294.8" y="138">D7</text>
<text x="396.4" y="138">D7</text>
<text x="173.1" y="145.6">WRITE_CLK_7</text>
<text x="291.4" y="154.5">Byte</text>
<text x="296.6" y="154.5">3</text>
<text x="393" y="154.5">Byte</text>
<text x="398.2" y="154.5">7</text>
<text x="171.4" y="162.2">Read</text>
<text x="175" y="166">READ_EN</text>
<text x="177.2" y="162.2">OE Gen</text>
<text x="294.8" y="163.4">D0</text>
<text x="294.8" y="166">D1</text>
<text x="396.4" y="163.4">D0</text>
<text x="396.4" y="166">D1</text>
<text x="176.9" y="168.5">SEL0</text>
<text x="176.9" y="171">SEL1</text>
<text x="176.9" y="173.6">SEL2</text>
<text x="294.8" y="168.5">D2</text>
<text x="294.8" y="171">D3</text>
<text x="294.8" y="173.6">D4</text>
<text x="396.4" y="168.5">D2</text>
<text x="396.4" y="171">D3</text>
<text x="396.4" y="173.6">D4</text>
<text x="176.9" y="176.1">SEL3</text>
<text x="176.9" y="178.7">SEL4</text>
<text x="294.8" y="176.1">D5</text>
<text x="294.8" y="178.7">D6</text>
<text x="396.4" y="176.1">D5</text>
<text x="396.4" y="178.7">D6</text>
<text x="176.9" y="181.2">SEL5</text>
<text x="176.9" y="183.7">SEL6</text>
<text x="294.8" y="181.2">D7</text>
<text x="396.4" y="181.2">D7</text>
<text x="174.5" y="188.8">BUF_OE_0</text>
<text x="174.5" y="199">BUF_OE_4</text>
<text x="174.5" y="206.6">BUF_OE_7</text>
</g>
<g font-size="1.8" fill="#725600">
<text x="341" y="58">File:</text>
<text x="346.2" y="58">byte.kicad_sch</text>
<text x="442.6" y="58">File:</text>
<text x="447.8" y="58">byte.kicad_sch</text>
<text x="233.5" y="60.6">File:</text>
<text x="238.7" y="60.6">address_decoder.kicad_sch</text>
<text x="235.2" y="91">File:</text>
<text x="240.4" y="91">control_logic.kicad_sch</text>
<text x="341" y="101.2">File:</text>
<text x="346.2" y="101.2">byte.kicad_sch</text>
<text x="442.6" y="101.2">File:</text>
<text x="447.8" y="101.2">byte.kicad_sch</text>
<text x="341" y="144.4">File:</text>
<text x="346.2" y="144.4">byte.kicad_sch</text>
<text x="442.6" y="144.4">File:</text>
<text x="447.8" y="144.4">byte.kicad_sch</text>
<text x="235.1" y="152">File:</text>
<text x="240.3" y="152">write_clk_gen.kicad_sch</text>
<text x="341" y="187.6">File:</text>
<text x="346.2" y="187.6">byte.kicad_sch</text>
<text x="442.6" y="187.6">File:</text>
<text x="447.8" y="187.6">byte.kicad_sch</text>
<text x="235.5" y="213">File:</text>
<text x="240.7" y="213">read_oe_gen.kicad_sch</text>
</g>
</svg>
